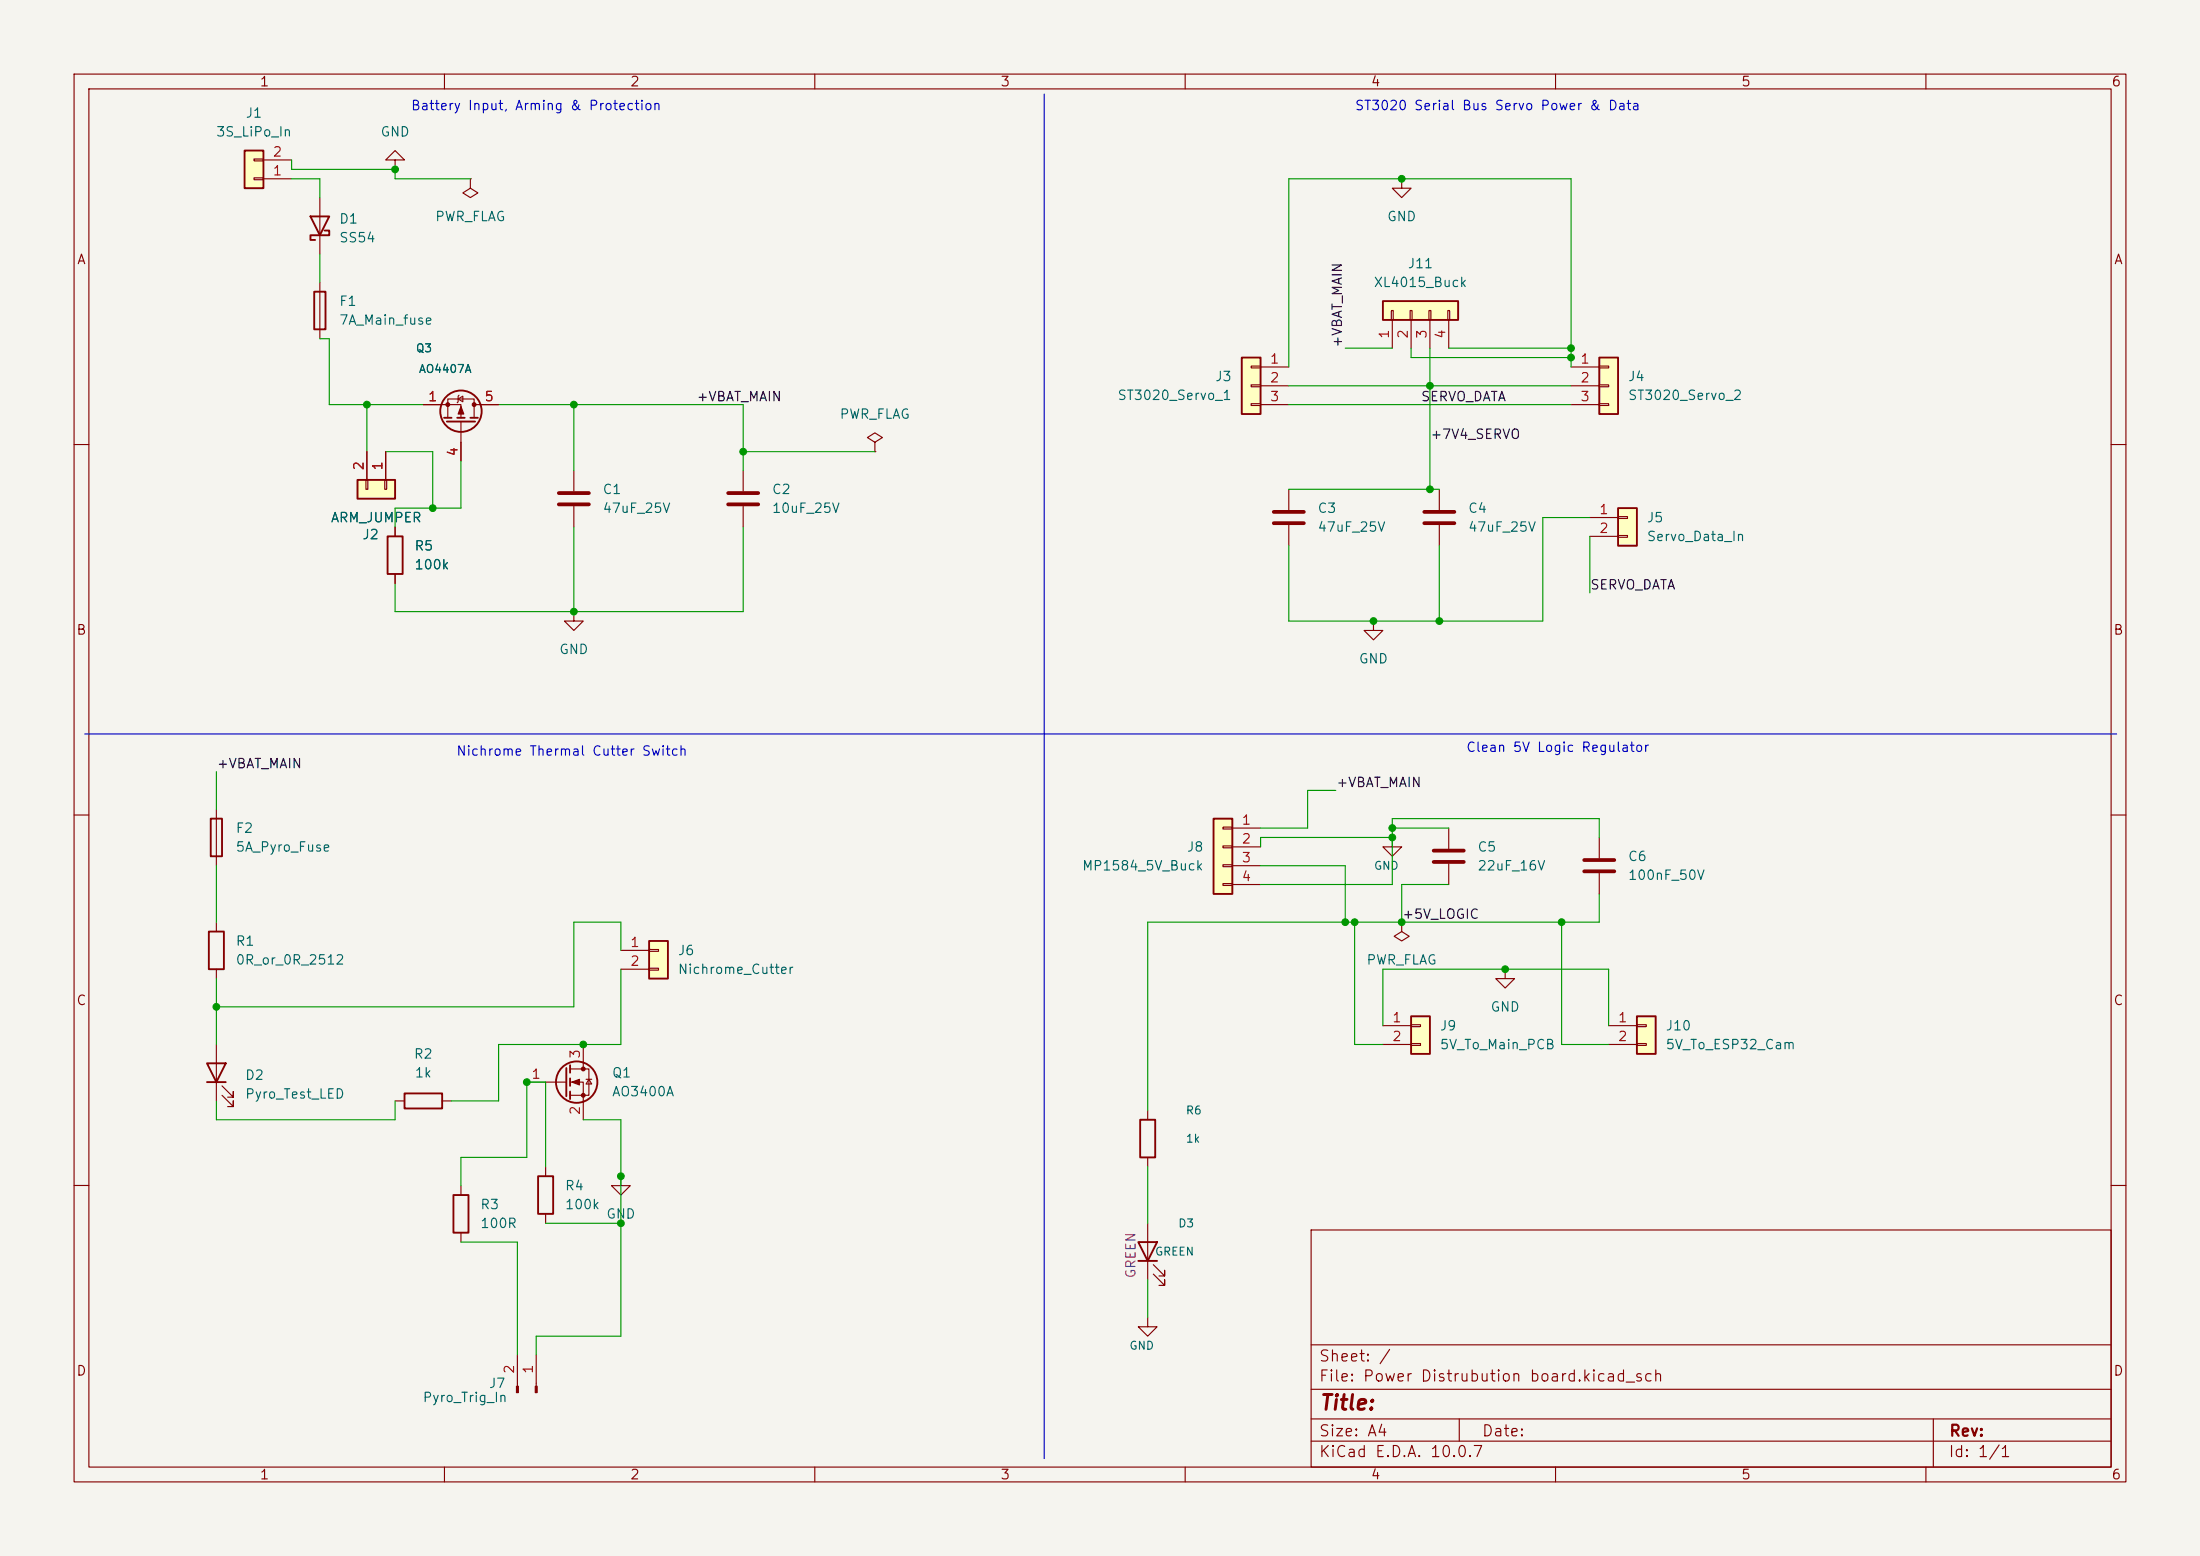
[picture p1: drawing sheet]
<svg xmlns="http://www.w3.org/2000/svg" width="297mm" height="210mm" viewBox="0 0 297 210" stroke-linecap="round" stroke-linejoin="round" font-family="sans-serif">
<path d="M0 0h297v210h-297z" fill="#f5f4ef" stroke="#f5f4ef" stroke-width=".14"/>
<g fill="none" stroke="#840000" stroke-width=".15">
<path d="M10 10h277v190h-277zM12 12h273v186h-273zM60 10v2M110 10v2M160 10v2M210 10v2M260 10v2M10 60h2M100.3 63.5v2.8M100.3 68.3v2.8M285 60h2M10 110h2"/>
<path d="M188 113v1.3h1.2l-1.2 1.3-1.3-1.3h1.3M285 110h2M29.2 124.5v1.2M29.2 130.8v1.3M10 160h2M154.9 177.8v1.3h1.3l-1.3 1.2-1.2-1.2h1.2M154.9 165.1v7.6M155.7 172l1.5 1.5v-.8v.8h-.7M155.7 170.7l1.5 1.5v-.7v.7h-.7M177 166h108v32h-108zM285 160h2M60 198v2"/>
<path d="M69.8 182.9v4.2M72.4 182.9v4.2M110 198v2M160 198v2M177 194.5h108M177 191.5h108M177 187.5h108M177 181.5h108M197 191.5v3M210 198v2M260 198v2M261 191.5v6.5"/>
</g>
<path d="M28.2 125.7h2v5.1h-2zM153.7 167.6h2.5l-1.3 2.6zM153.7 170.2h2.5" fill="none" stroke="#840000" stroke-width=".25"/>
<g fill="#840000" stroke="#840000" stroke-width=".15">
<path d="M72.3 187.1h.2v.9h-.2z"/>
<path d="M69.7 187.1h.3v.9h-.3z"/>
</g>
<path d="M98.3 68.1h4.1M98.3 66.5h4.1" fill="none" stroke="#840000" stroke-width=".51"/>
<path d="M87.6 127h2.6v5.1h-2.6z" fill="#ffffc2"/>
<g fill="none" stroke="#840000" stroke-width=".25">
<path d="M87.6 127h2.6v5.1h-2.6zM72.6 158.8h2.1v5h-2.1zM76.5 144.1v3.9M77 143.8v1M77 145.5v1.1M77 147.3v1M61.2 161.3h2v5.1h-2z"/>
<circle cx="77.9" cy="146" r="2.79"/>
</g>
<g fill="none" stroke="#840000" stroke-width=".15">
<path d="M63.5 24.1v1.3l1 .6-1 .7-1-.7 1-.6M63.5 24.1h.1M118.1 59.7l1-.6-1-.7-1 .7 1 .6v1.3M118.1 61h.1M83.8 128.3h3.8M83.8 130.8h3.8M87.6 128.1h1.3v.3h-1.3zM87.6 130.7h1.3v.2h-1.3zM71.1 146.1h5.4M73.7 157.5v1.3M77 144.3h2.5v3.5h-2.5M77 146.1h1.7v5"/>
<path d="M78.7 141v3.3M79.1 145.7h.8M79.5 145.7l.4 .6h-.8zM83.8 158.8v1.2h1.3l-1.3 1.3-1.3-1.3h1.3M83.8 158.8h.1M62.2 160v1.3M62.2 166.4v1.2M73.7 163.8v1.3"/>
</g>
<g fill="#840000" stroke="#840000" stroke-width=".15">
<path d="M77.2 146.1l1-.4v.7z"/>
<circle cx="78.7" cy="144.3" r=".25"/>
<circle cx="78.7" cy="147.8" r=".25"/>
</g>
<path d="M163.8 110.5h2.6v10.2h-2.6z" fill="#ffffc2"/>
<path d="M163.8 110.5h2.6v10.2h-2.6z" fill="none" stroke="#840000" stroke-width=".25"/>
<path d="M165.1 111.6h1.3v.3h-1.3zM165.1 114.2h1.3v.2h-1.3zM165.1 116.7h1.3v.3h-1.3zM165.1 119.3h1.3v.2h-1.3zM166.4 111.8h3.8M166.4 114.3h3.8M166.4 116.8h3.8M166.4 119.4h3.8M195.6 111.8v2.8M195.6 116.6v2.8" fill="none" stroke="#840000" stroke-width=".15"/>
<path d="M193.5 116.3h4.1M193.5 114.8h4.1" fill="none" stroke="#840000" stroke-width=".51"/>
<path d="M215.9 48.3h2.5v7.6h-2.5z" fill="#ffffc2"/>
<path d="M215.9 48.3h2.5v7.6h-2.5z" fill="none" stroke="#840000" stroke-width=".25"/>
<path d="M212.1 49.5h3.8M212.1 52.1h3.8M212.1 54.6h3.8M215.9 49.4h1.3v.3h-1.3zM215.9 51.9h1.3v.3h-1.3zM215.9 54.5h1.3v.2h-1.3zM215.9 113v2.8M215.9 117.9v2.8" fill="none" stroke="#840000" stroke-width=".15"/>
<path d="M213.9 117.6h4M213.9 116.1h4" fill="none" stroke="#840000" stroke-width=".51"/>
<path d="M221 137.2h2.5v5h-2.5z" fill="#ffffc2"/>
<path d="M28.4 110.5h1.6v5.1h-1.6zM221 137.2h2.5v5h-2.5zM27.9 143.5h2.6l-1.3 2.6zM27.9 146.1h2.6M54.6 147.6h5.1v2h-5.1z" fill="none" stroke="#840000" stroke-width=".25"/>
<path d="M185.4 83.8v1.3h1.3l-1.3 1.3-1.3-1.3h1.3M185.4 83.8h.1M29.2 109.2v7.6M217.2 138.4h3.8M221 138.3h1.2v.3h-1.2zM29.2 141v7.6M30 147.8l1.5 1.6v-.8v.8h-.8M30 146.6l1.5 1.5v-.8v.8h-.8M53.3 148.6h1.3M59.7 148.6h1.3M217.2 141h3.8M221 140.8h1.2v.3h-1.2z" fill="none" stroke="#840000" stroke-width=".15"/>
<path d="M190.5 137.2h2.5v5h-2.5z" fill="#ffffc2"/>
<path d="M190.5 137.2h2.5v5h-2.5z" fill="none" stroke="#840000" stroke-width=".25"/>
<path d="M186.7 138.4h3.8M189.2 124.5v1.2l1 .7-1 .6-1-.6 1-.7M189.2 124.5h.1M190.5 138.3h1.3v.3h-1.3zM203.2 130.8v1.3h1.3l-1.3 1.3-1.3-1.3h1.3M203.2 130.8h.1M186.7 141h3.8M190.5 140.8h1.3v.3h-1.3z" fill="none" stroke="#840000" stroke-width=".15"/>
<path d="M48.3 64.8h5v2.5h-5z" fill="#ffffc2"/>
<path d="M48.3 64.8h5v2.5h-5zM52.3 72.4h2.1v5.1h-2.1z" fill="none" stroke="#840000" stroke-width=".25"/>
<path d="M49.4 64.8h.3v1.2h-.3zM49.5 61v3.8M51.9 64.8h.3v1.2h-.3zM52.1 61v3.8M53.3 71.1v1.3M53.3 77.5v1.2M77.5 63.5v2.8M77.5 68.3v2.8M77.5 82.6v1.2h1.2l-1.2 1.3-1.3-1.3h1.3M77.5 82.6h.1" fill="none" stroke="#840000" stroke-width=".15"/>
<path d="M75.4 68.1h4.1M75.4 66.5h4.1" fill="none" stroke="#840000" stroke-width=".51"/>
<path d="M167.6 48.3h2.6v7.6h-2.6z" fill="#ffffc2"/>
<path d="M41.9 29.2h2.5l-1.2 2.6zM43.8 31.1h.6v.7h-2.5v.6h.6M167.6 48.3h2.6v7.6h-2.6z" fill="none" stroke="#840000" stroke-width=".25"/>
<path d="M43.2 26.7v7.6M168.9 49.4h1.3v.3h-1.3zM168.9 51.9h1.3v.3h-1.3zM168.9 54.5h1.3v.2h-1.3zM170.2 49.5h3.8M170.2 52.1h3.8M170.2 54.6h3.8M174 66v2.8M174 70.9v2.8" fill="none" stroke="#840000" stroke-width=".15"/>
<path d="M172 69.1h4M172 70.6h4" fill="none" stroke="#840000" stroke-width=".51"/>
<path d="M218.4 68.6h2.6v5.1h-2.6z" fill="#ffffc2"/>
<g fill="none" stroke="#840000" stroke-width=".25">
<path d="M59.9 56.4h1.1M60.3 56.9h3.8M61.7 56.4h1M63.5 56.4h1M218.4 68.6h2.6v5.1h-2.6z"/>
<circle cx="62.2" cy="55.5" r="2.79"/>
</g>
<path d="M57.1 54.6h5.1v1.8M60.5 56.4v-2.6h3.5v2.6M61.8 53.8l.7-.3v.7zM62 53.3l-.2 .2v.7l-.1 .2M62.2 56.9v5.3M64 54.6h3.3M194.3 66v2.8M194.3 70.9v2.8M214.6 69.9h3.8M214.6 72.4h3.8M218.4 69.7h1.3v.3h-1.3zM218.4 72.3h1.3v.2h-1.3z" fill="none" stroke="#840000" stroke-width=".15"/>
<path d="M192.3 69.1h4M192.3 70.6h4" fill="none" stroke="#840000" stroke-width=".51"/>
<g fill="#840000" stroke="#840000" stroke-width=".15">
<path d="M62.2 54.9l.4 1h-.8z"/>
<circle cx="60.5" cy="54.6" r=".25"/>
<circle cx="64" cy="54.6" r=".25"/>
</g>
<path d="M33 20.3h2.6v5.1h-2.6z" fill="#ffffc2"/>
<path d="M33 20.3h2.6v5.1h-2.6zM42.4 39.4h1.5v5.1h-1.5zM153.9 151.1h2.1v5.1h-2.1z" fill="none" stroke="#840000" stroke-width=".25"/>
<path d="M34.3 24h1.3v.3h-1.3zM34.3 21.5h1.3v.2h-1.3zM35.6 24.1h3.8M35.6 21.6h3.8M43.2 38.1v7.6M53.3 21.6h1.3l-1.3-1.3-1.2 1.3h1.2v1.3M53.3 22.9h.1M189.2 24.1v1.3h1.3l-1.3 1.3-1.2-1.3h1.2M189.2 24.1h.1M154.9 149.9v1.2M154.9 156.2v1.3" fill="none" stroke="#840000" stroke-width=".15"/>
<path d="M186.7 40.6h10.1v2.6h-10.1z" fill="#ffffc2"/>
<path d="M186.7 40.6h10.1v2.6h-10.1z" fill="none" stroke="#840000" stroke-width=".25"/>
<g fill="none" stroke="#840000" stroke-width=".15">
<path d="M57.1 54.6h2.6M62.2 59.7v2.5M64.8 54.6h2.5M187.8 41.9h.3v1.3h-.3zM188 43.2v3.8M190.4 41.9h.2v1.3h-.2zM190.5 43.2v3.8M192.9 41.9h.3v1.3h-.3zM193 43.2v3.8M195.5 41.9h.2v1.3h-.2zM195.6 43.2v3.8M49.5 61v3.8"/>
<path d="M52.1 61v3.8M53.3 71.1v1.3M53.3 77.5v1.2"/>
</g>
<path d="M141 12.7v184.2M11.4 99.1h274.3" fill="none" stroke="#0000c2" stroke-width=".15"/>
<g fill="none" stroke="#009600" stroke-width=".15">
<path d="M39.4 21.6v1.3h13.9v1.2h10.2M39.4 24.1h3.8v2.6M43.2 34.3v3.8M43.2 45.7h1.2v8.9h12.7M49.5 54.6v6.4M67.3 54.6h33v8.9M77.5 54.6v8.9M174 54.6h38.1M174 49.5v-25.4h38.1v25.4M174 52.1h38.1M181.6 47h6.4M190.5 47v1.3h21.6"/>
<path d="M193 47v19M195.6 47h16.5M52.1 61h6.3v7.6M62.2 62.2v6.4h-8.9v2.5M77.5 71.1v11.5M100.3 71.1v11.5h-47v-3.9M100.3 61h17.8M174 66h20.3M194.3 73.7v10.1M214.6 69.9h-6.3v13.9h-34.3v-10.1M214.6 72.4v7.6M29.2 104.1v5.1"/>
<path d="M29.2 116.8v7.7M170.2 116.8h11.4v7.7M180.3 106.7h-3.8v5.1h-6.3M188 113h-17.8v1.3M188 111.8h7.6M195.6 119.4h-6.4v5.1M215.9 113v-2.5h-27.9v8.9h-17.8M29.2 132.1v8.9M83.8 128.3v-3.8h-6.3v11.4h-48.3M83.8 130.8v10.2h-16.5v7.6h-6.3M182.9 124.5v16.5h3.8M186.7 138.4v-7.6h30.5v7.6"/>
<path d="M210.8 124.5v16.5h6.4M215.9 120.7v3.8h-61v25.4M29.2 148.6v2.5h24.1v-2.5M73.7 157.5v-11.4h-2.6v10.1h-8.9v3.8M78.7 151.1h5.1v29.2h-11.4v2.6M154.9 157.5v7.6M62.2 167.6h7.6v15.3M73.7 165.1h10.1M154.9 172.7v5.1"/>
</g>
<g fill="#009600" stroke="#009600" stroke-width=".14">
<circle cx="212.1" cy="48.3" r=".46"/>
<circle cx="212.1" cy="47" r=".46"/>
<circle cx="185.4" cy="83.8" r=".46"/>
<circle cx="193" cy="66" r=".46"/>
<circle cx="194.3" cy="83.8" r=".46"/>
<circle cx="193" cy="52.1" r=".46"/>
<circle cx="83.8" cy="158.8" r=".46"/>
<circle cx="78.7" cy="141" r=".46"/>
<circle cx="71.1" cy="146.1" r=".46"/>
<circle cx="83.8" cy="165.1" r=".46"/>
<circle cx="77.5" cy="82.6" r=".46"/>
<circle cx="210.8" cy="124.5" r=".46"/>
<circle cx="203.2" cy="130.8" r=".46"/>
<circle cx="189.2" cy="124.5" r=".46"/>
<circle cx="188" cy="113" r=".46"/>
<circle cx="100.3" cy="61" r=".46"/>
<circle cx="77.5" cy="54.6" r=".46"/>
<circle cx="58.4" cy="68.6" r=".46"/>
<circle cx="49.5" cy="54.6" r=".46"/>
<circle cx="29.2" cy="135.9" r=".46"/>
<circle cx="182.9" cy="124.5" r=".46"/>
<circle cx="188" cy="111.8" r=".46"/>
<circle cx="181.6" cy="124.5" r=".46"/>
<circle cx="53.3" cy="22.9" r=".46"/>
<circle cx="189.2" cy="24.1" r=".46"/>
</g>
<text font-size="2" fill="#840000" x="178" y="190.8">Title:</text>
<g font-size="1.5" fill="#840000">
<text x="178" y="184.1">Sheet: /</text>
<text x="178" y="186.8">File: Power Distrubution board.kicad_sch</text>
<text x="178" y="197">KiCad E.D.A. 10.0.7</text>
<text x="178" y="194.2">Size: A4</text>
<text x="200" y="194.2">Date:</text>
<text x="263" y="197">Id: 1/1</text>
<text x="263" y="194.2">Rev:</text>
</g>
<g font-size="1.3" fill="#840000">
<text x="35" y="12">1</text>
<text x="85" y="12">2</text>
<text x="135" y="12">3</text>
<text x="185" y="12">4</text>
<text x="235" y="12">5</text>
<text x="285" y="12">6</text>
<text x="10.3" y="36">A</text>
<text x="285.3" y="36">A</text>
<text x="10.2" y="86">B</text>
<text x="285.2" y="86">B</text>
<text x="10.2" y="136">C</text>
<text x="285.2" y="136">C</text>
<text x="10.2" y="186">D</text>
<text x="285.2" y="186">D</text>
<text x="35" y="200">1</text>
<text x="85" y="200">2</text>
<text x="135" y="200">3</text>
<text x="185" y="200">4</text>
<text x="235" y="200">5</text>
<text x="285" y="200">6</text>
</g>
<g font-size="1.3" fill="#006464">
<text x="33.1" y="16.2">J1</text>
<text x="29.1" y="18.7">3S_LiPo_In</text>
<text x="51.3" y="18.7">GND</text>
<text x="45.7" y="30.5">D1</text>
<text x="45.7" y="33">SS54</text>
<text x="58.7" y="30.2">PWR_FLAG</text>
<text x="187.2" y="30.2">GND</text>
<text x="45.7" y="41.6">F1</text>
<text x="185.4" y="39.1">XL4015_Buck</text>
<text x="189.9" y="36.5">J11</text>
<text x="45.7" y="44.1">7A_Main_fuse</text>
<text x="164" y="51.8">J3</text>
<text x="219.7" y="51.8">J4</text>
<text x="113.3" y="56.8">PWR_FLAG</text>
<text x="150.8" y="54.3">ST3020_Servo_1</text>
<text x="219.7" y="54.3">ST3020_Servo_2</text>
<text x="44.6" y="70.8">ARM_JUMPER</text>
<text x="81.3" y="67">C1</text>
<text x="81.3" y="69.5">47uF_25V</text>
<text x="104.1" y="67">C2</text>
<text x="104.1" y="69.5">10uF_25V</text>
<text x="177.8" y="69.5">C3</text>
<text x="198.1" y="69.5">C4</text>
<text x="222.2" y="70.8">J5</text>
<text x="48.8" y="73.1">J2</text>
<text x="55.9" y="74.6">R5</text>
<text x="55.9" y="77.2">100k</text>
<text x="177.8" y="72.1">47uF_25V</text>
<text x="198.1" y="72.1">47uF_25V</text>
<text x="222.2" y="73.4">Servo_Data_In</text>
<text x="75.4" y="88.6">GND</text>
<text x="183.4" y="89.9">GND</text>
<text x="31.7" y="112.7">F2</text>
<text x="31.7" y="115.3">5A_Pyro_Fuse</text>
<text x="146" y="117.8">MP1584_5V_Buck</text>
<text x="160.1" y="115.3">J8</text>
<text x="199.4" y="115.3">C5</text>
<text x="199.4" y="117.8">22uF_16V</text>
<text x="219.7" y="116.5">C6</text>
<text x="219.7" y="119.1">100nF_50V</text>
<text x="31.7" y="128">R1</text>
<text x="31.7" y="130.5">0R_or_0R_2512</text>
<text x="91.4" y="129.2">J6</text>
<text x="91.4" y="131.8">Nichrome_Cutter</text>
<text x="184.4" y="130.5">PWR_FLAG</text>
<text x="201.1" y="136.9">GND</text>
<text x="55.8" y="143.2">R2</text>
<text x="194.3" y="139.4">J9</text>
<text x="194.3" y="141.9">5V_To_Main_PCB</text>
<text x="224.8" y="139.4">J10</text>
<text x="224.8" y="141.9">5V_To_ESP32_Cam</text>
<text x="33" y="146.1">D2</text>
<text x="33" y="148.6">Pyro_Test_LED</text>
<text x="55.9" y="145.7">1k</text>
<text x="82.5" y="145.7">Q1</text>
<text x="82.5" y="148.3">AO3400A</text>
<text x="76.2" y="161">R4</text>
<text x="64.8" y="163.5">R3</text>
<text x="64.8" y="166.1">100R</text>
<text x="76.2" y="163.5">100k</text>
<text x="81.8" y="164.8">GND</text>
<text x="57" y="189.6">Pyro_Trig_In</text>
<text x="65.9" y="187.7">J7</text>
</g>
<g font-size="1.3" fill="#0000c2">
<text x="55.4" y="15.2">Battery Input, Arming &amp; Protection</text>
<text x="182.8" y="15.2">ST3020 Serial Bus Servo Power &amp; Data</text>
<text x="197.8" y="101.8">Clean 5V Logic Regulator</text>
<text x="61.5" y="102.3">Nichrome Thermal Cutter Switch</text>
</g>
<g font-size="1.3" fill="#a90000">
<text x="36.7" y="24">1</text>
<text x="36.7" y="21.5">2</text>
<text x="187.8" y="45.8" transform="rotate(-90 187.8 45.8)">1</text>
<text x="190.4" y="45.8" transform="rotate(-90 190.4 45.8)">2</text>
<text x="192.9" y="45.8" transform="rotate(-90 192.9 45.8)">3</text>
<text x="195.4" y="45.8" transform="rotate(-90 195.4 45.8)">4</text>
<text x="171.4" y="49.4">1</text>
<text x="171.4" y="51.9">2</text>
<text x="213.3" y="49.4">1</text>
<text x="213.3" y="51.9">2</text>
<text x="57.7" y="54.5">1</text>
<text x="65.3" y="54.5">5</text>
<text x="171.4" y="54.5">3</text>
<text x="213.3" y="54.5">3</text>
<text x="49.4" y="63.6" transform="rotate(-90 49.4 63.6)">2</text>
<text x="51.9" y="63.6" transform="rotate(-90 51.9 63.6)">1</text>
<text x="62.1" y="61.7" transform="rotate(-90 62.1 61.7)">4</text>
<text x="215.8" y="69.7">1</text>
<text x="215.8" y="72.3">2</text>
<text x="167.5" y="111.6">1</text>
<text x="167.5" y="114.2">2</text>
<text x="167.5" y="116.7">3</text>
<text x="167.5" y="119.2">4</text>
<text x="85" y="128.1">1</text>
<text x="85" y="130.7">2</text>
<text x="78.6" y="143" transform="rotate(-90 78.6 143)">3</text>
<text x="187.9" y="138.3">1</text>
<text x="187.9" y="140.8">2</text>
<text x="218.3" y="138.3">1</text>
<text x="218.3" y="140.8">2</text>
<text x="71.7" y="145.9">1</text>
<text x="78.6" y="150.6" transform="rotate(-90 78.6 150.6)">2</text>
<text x="69.7" y="185.5" transform="rotate(-90 69.7 185.5)">2</text>
<text x="72.3" y="185.5" transform="rotate(-90 72.3 185.5)">1</text>
</g>
<g font-size="1.3" fill="#0f0f0f">
<text x="181.5" y="47" transform="rotate(-90 181.5 47)">+VBAT_MAIN</text>
<text x="94" y="54.5">+VBAT_MAIN</text>
<text x="191.7" y="54.5">SERVO_DATA</text>
<text x="193" y="59.6">+7V4_SERVO</text>
<text x="214.6" y="79.9">SERVO_DATA</text>
<text x="29.2" y="104">+VBAT_MAIN</text>
<text x="180.3" y="106.6">+VBAT_MAIN</text>
<text x="189.2" y="124.3">+5V_LOGIC</text>
</g>
<text font-size="1.3" fill="#840084" x="153.6" y="172.6" transform="rotate(-90 153.6 172.6)">GREEN</text>
<g font-size="1.1" fill="#006464">
<text x="56.1" y="47.8">Q3</text>
<text x="56.5" y="50.6">AO4407A</text>
<text x="185.4" y="117.7">GND</text>
<text x="160" y="150.7">R6</text>
<text x="160" y="154.5">1k</text>
<text x="159" y="165.9">D3</text>
<text x="155.8" y="169.7">GREEN</text>
<text x="152.4" y="182.4">GND</text>
</g>
</svg>
